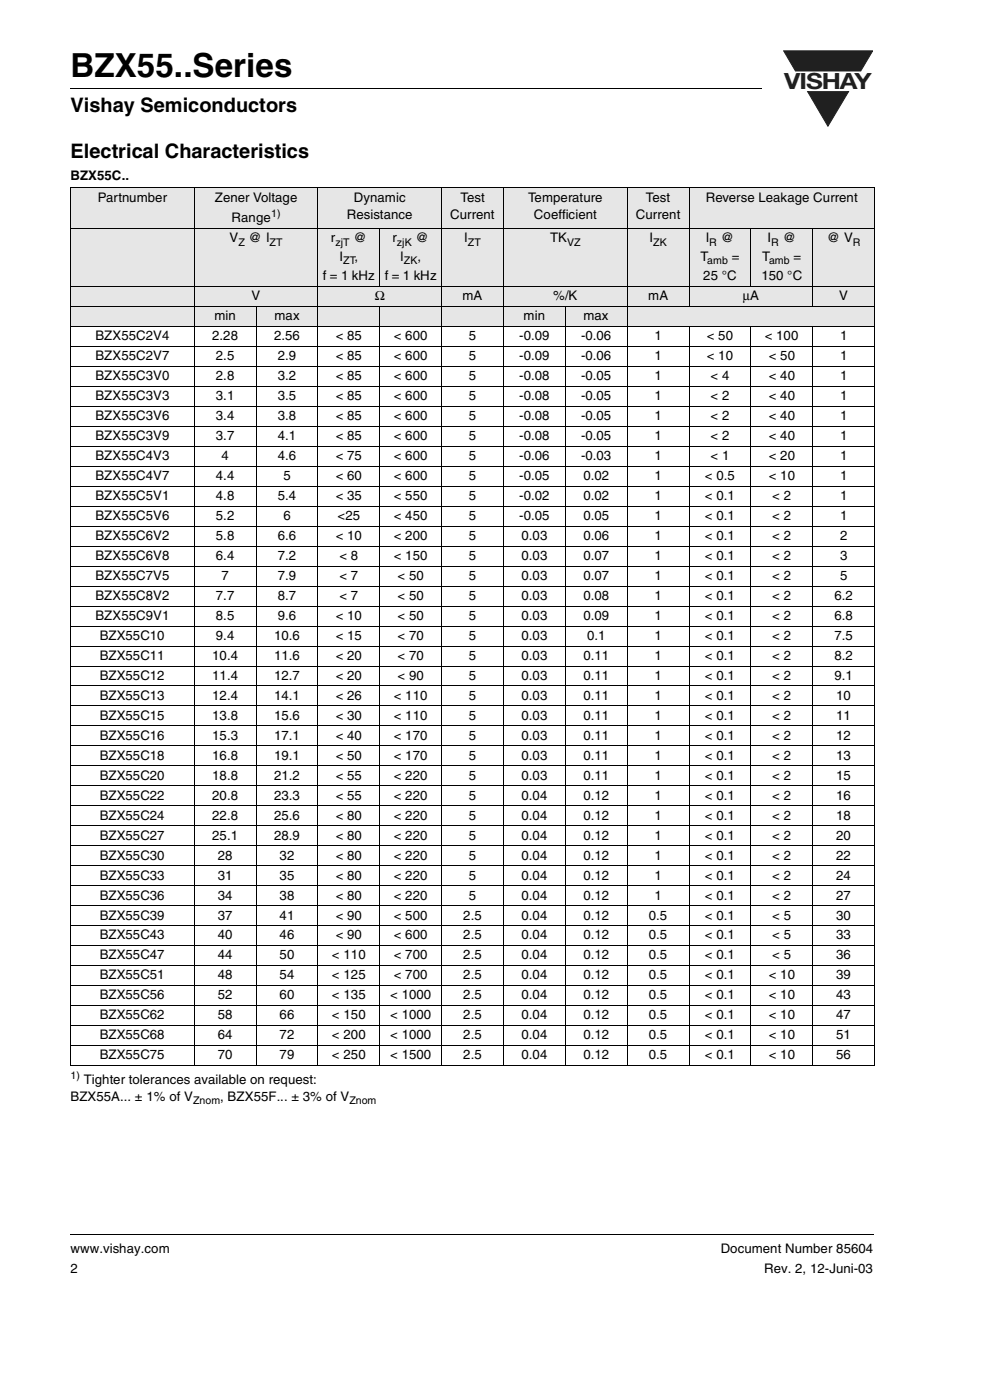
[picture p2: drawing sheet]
<svg xmlns="http://www.w3.org/2000/svg" width="210mm" height="297mm" viewBox="0 0 210 297" stroke-linecap="round" stroke-linejoin="round" font-family="sans-serif">
<path d="M14.9 261.6v.2z" fill="#000"/>
<path d="M14.9 261.7h170.1" fill="none" stroke="#000" stroke-width=".21"/>
<path d="M165.9 10.7h19.1v16.1h-19.1z" fill="#fff"/>
<path d="M166 10.8h18.8l-2.5 4.2h-13.8z" fill="#231f20"/>
<path d="M166 10.8h18.8l-2.5 4.2h-13.8z" fill="none" stroke="#231f20" stroke-width=".21"/>
<path d="M171.1 19.4h8.6l-4.3 7.3z" fill="#231f20"/>
<path d="M171.1 19.4h8.6l-4.3 7.3z" fill="none" stroke="#231f20" stroke-width=".21"/>
<path d="M14.9 18.6v.2z" fill="#000"/>
<path d="M14.9 18.7h146.4" fill="none" stroke="#000" stroke-width=".21"/>
<g fill="#e6e6e6">
<path d="M14.9 39.8h26.2v8.6h-26.2z"/>
<path d="M41.1 39.8h26.3v8.6h-26.3z"/>
<path d="M67.4 39.8h26.2v8.6h-26.2z"/>
<path d="M93.6 39.8h13v8.6h-13z"/>
<path d="M106.6 39.8h26.2v8.6h-26.2z"/>
<path d="M132.8 39.8h13.2v8.6h-13.2z"/>
<path d="M146 39.8h39.3v8.6h-39.3z"/>
<path d="M14.9 48.4h52.5v12.3h-52.5z"/>
<path d="M67.4 48.4h13v12.3h-13z"/>
<path d="M80.4 48.4h13.2v12.3h-13.2z"/>
<path d="M93.6 48.4h13v12.3h-13z"/>
<path d="M106.6 48.4h26.2v12.3h-26.2z"/>
<path d="M132.8 48.4h13.2v12.3h-13.2z"/>
<path d="M146 48.4h13v12.3h-13z"/>
<path d="M159 48.4h13.1v12.3h-13.1z"/>
<path d="M172.1 48.4h13.2v12.3h-13.2z"/>
<path d="M14.9 60.7h52.5v4.2h-52.5z"/>
<path d="M67.4 60.7h26.2v4.2h-26.2z"/>
<path d="M93.6 60.7h13v4.2h-13z"/>
<path d="M106.6 60.7h26.2v4.2h-26.2z"/>
<path d="M132.8 60.7h13.2v4.2h-13.2z"/>
<path d="M146 60.7h26.1v4.2h-26.1z"/>
<path d="M172.1 60.7h13.2v4.2h-13.2z"/>
<path d="M14.9 64.9h39.3v4.3h-39.3z"/>
<path d="M54.2 64.9h13.2v4.3h-13.2z"/>
<path d="M67.4 64.9h52.4v4.3h-52.4z"/>
<path d="M119.8 64.9h13v4.3h-13z"/>
<path d="M132.8 64.9h52.5v4.3h-52.5z"/>
</g>
<g fill="#fff">
<path d="M14.9 69.2h26.2v4.2h-26.2z"/>
<path d="M41.1 69.2h13.1v4.2h-13.1z"/>
<path d="M54.2 69.2h13.2v4.2h-13.2z"/>
<path d="M67.4 69.2h13v4.2h-13z"/>
<path d="M80.4 69.2h13.2v4.2h-13.2z"/>
<path d="M93.6 69.2h13v4.2h-13z"/>
<path d="M106.6 69.2h13.2v4.2h-13.2z"/>
<path d="M119.8 69.2h13v4.2h-13z"/>
<path d="M132.8 69.2h13.2v4.2h-13.2z"/>
<path d="M146 69.2h13v4.2h-13z"/>
<path d="M159 69.2h13.1v4.2h-13.1z"/>
<path d="M172.1 69.2h13.2v4.2h-13.2z"/>
<path d="M14.9 73.4h26.2v4.2h-26.2z"/>
<path d="M41.1 73.4h13.1v4.2h-13.1z"/>
<path d="M54.2 73.4h13.2v4.2h-13.2z"/>
<path d="M67.4 73.4h13v4.2h-13z"/>
<path d="M80.4 73.4h13.2v4.2h-13.2z"/>
<path d="M93.6 73.4h13v4.2h-13z"/>
<path d="M106.6 73.4h13.2v4.2h-13.2z"/>
<path d="M119.8 73.4h13v4.2h-13z"/>
<path d="M132.8 73.4h13.2v4.2h-13.2z"/>
<path d="M146 73.4h13v4.2h-13z"/>
<path d="M159 73.4h13.1v4.2h-13.1z"/>
<path d="M172.1 73.4h13.2v4.2h-13.2z"/>
<path d="M14.9 77.6h26.2v4.3h-26.2z"/>
<path d="M41.1 77.6h13.1v4.3h-13.1z"/>
<path d="M54.2 77.6h13.2v4.3h-13.2z"/>
<path d="M67.4 77.6h13v4.3h-13z"/>
<path d="M80.4 77.6h13.2v4.3h-13.2z"/>
<path d="M93.6 77.6h13v4.3h-13z"/>
<path d="M106.6 77.6h13.2v4.3h-13.2z"/>
<path d="M119.8 77.6h13v4.3h-13z"/>
<path d="M132.8 77.6h13.2v4.3h-13.2z"/>
<path d="M146 77.6h13v4.3h-13z"/>
<path d="M159 77.6h13.1v4.3h-13.1z"/>
<path d="M172.1 77.6h13.2v4.3h-13.2z"/>
<path d="M14.9 81.9h26.2v4.2h-26.2z"/>
<path d="M41.1 81.9h13.1v4.2h-13.1z"/>
<path d="M54.2 81.9h13.2v4.2h-13.2z"/>
<path d="M67.4 81.9h13v4.2h-13z"/>
<path d="M80.4 81.9h13.2v4.2h-13.2z"/>
<path d="M93.6 81.9h13v4.2h-13z"/>
<path d="M106.6 81.9h13.2v4.2h-13.2z"/>
<path d="M119.8 81.9h13v4.2h-13z"/>
<path d="M132.8 81.9h13.2v4.2h-13.2z"/>
<path d="M146 81.9h13v4.2h-13z"/>
<path d="M159 81.9h13.1v4.2h-13.1z"/>
<path d="M172.1 81.9h13.2v4.2h-13.2z"/>
<path d="M14.9 86.1h26.2v4.2h-26.2z"/>
<path d="M41.1 86.1h13.1v4.2h-13.1z"/>
<path d="M54.2 86.1h13.2v4.2h-13.2z"/>
<path d="M67.4 86.1h13v4.2h-13z"/>
<path d="M80.4 86.1h13.2v4.2h-13.2z"/>
<path d="M93.6 86.1h13v4.2h-13z"/>
<path d="M106.6 86.1h13.2v4.2h-13.2z"/>
<path d="M119.8 86.1h13v4.2h-13z"/>
<path d="M132.8 86.1h13.2v4.2h-13.2z"/>
<path d="M146 86.1h13v4.2h-13z"/>
<path d="M159 86.1h13.1v4.2h-13.1z"/>
<path d="M172.1 86.1h13.2v4.2h-13.2z"/>
<path d="M14.9 90.3h26.2v4.3h-26.2z"/>
<path d="M41.1 90.3h13.1v4.3h-13.1z"/>
<path d="M54.2 90.3h13.2v4.3h-13.2z"/>
<path d="M67.4 90.3h13v4.3h-13z"/>
<path d="M80.4 90.3h13.2v4.3h-13.2z"/>
<path d="M93.6 90.3h13v4.3h-13z"/>
<path d="M106.6 90.3h13.2v4.3h-13.2z"/>
<path d="M119.8 90.3h13v4.3h-13z"/>
<path d="M132.8 90.3h13.2v4.3h-13.2z"/>
<path d="M146 90.3h13v4.3h-13z"/>
<path d="M159 90.3h13.1v4.3h-13.1z"/>
<path d="M172.1 90.3h13.2v4.3h-13.2z"/>
<path d="M14.9 94.6h26.2v4.2h-26.2z"/>
<path d="M41.1 94.6h13.1v4.2h-13.1z"/>
<path d="M54.2 94.6h13.2v4.2h-13.2z"/>
<path d="M67.4 94.6h13v4.2h-13z"/>
<path d="M80.4 94.6h13.2v4.2h-13.2z"/>
<path d="M93.6 94.6h13v4.2h-13z"/>
<path d="M106.6 94.6h13.2v4.2h-13.2z"/>
<path d="M119.8 94.6h13v4.2h-13z"/>
<path d="M132.8 94.6h13.2v4.2h-13.2z"/>
<path d="M146 94.6h13v4.2h-13z"/>
<path d="M159 94.6h13.1v4.2h-13.1z"/>
<path d="M172.1 94.6h13.2v4.2h-13.2z"/>
<path d="M14.9 98.8h26.2v4.2h-26.2z"/>
<path d="M41.1 98.8h13.1v4.2h-13.1z"/>
<path d="M54.2 98.8h13.2v4.2h-13.2z"/>
<path d="M67.4 98.8h13v4.2h-13z"/>
<path d="M80.4 98.8h13.2v4.2h-13.2z"/>
<path d="M93.6 98.8h13v4.2h-13z"/>
<path d="M106.6 98.8h13.2v4.2h-13.2z"/>
<path d="M119.8 98.8h13v4.2h-13z"/>
<path d="M132.8 98.8h13.2v4.2h-13.2z"/>
<path d="M146 98.8h13v4.2h-13z"/>
<path d="M159 98.8h13.1v4.2h-13.1z"/>
<path d="M172.1 98.8h13.2v4.2h-13.2z"/>
<path d="M14.9 103h26.2v4.3h-26.2z"/>
<path d="M41.1 103h13.1v4.3h-13.1z"/>
<path d="M54.2 103h13.2v4.3h-13.2z"/>
<path d="M67.4 103h13v4.3h-13z"/>
<path d="M80.4 103h13.2v4.3h-13.2z"/>
<path d="M93.6 103h13v4.3h-13z"/>
<path d="M106.6 103h13.2v4.3h-13.2z"/>
<path d="M119.8 103h13v4.3h-13z"/>
<path d="M132.8 103h13.2v4.3h-13.2z"/>
<path d="M146 103h13v4.3h-13z"/>
<path d="M159 103h13.1v4.3h-13.1z"/>
<path d="M172.1 103h13.2v4.3h-13.2z"/>
<path d="M14.9 107.3h26.2v4.2h-26.2z"/>
<path d="M41.1 107.3h13.1v4.2h-13.1z"/>
<path d="M54.2 107.3h13.2v4.2h-13.2z"/>
<path d="M67.4 107.3h13v4.2h-13z"/>
<path d="M80.4 107.3h13.2v4.2h-13.2z"/>
<path d="M93.6 107.3h13v4.2h-13z"/>
<path d="M106.6 107.3h13.2v4.2h-13.2z"/>
<path d="M119.8 107.3h13v4.2h-13z"/>
<path d="M132.8 107.3h13.2v4.2h-13.2z"/>
<path d="M146 107.3h13v4.2h-13z"/>
<path d="M159 107.3h13.1v4.2h-13.1z"/>
<path d="M172.1 107.3h13.2v4.2h-13.2z"/>
<path d="M14.9 111.5h26.2v4.2h-26.2z"/>
<path d="M41.1 111.5h13.1v4.2h-13.1z"/>
<path d="M54.2 111.5h13.2v4.2h-13.2z"/>
<path d="M67.4 111.5h13v4.2h-13z"/>
<path d="M80.4 111.5h13.2v4.2h-13.2z"/>
<path d="M93.6 111.5h13v4.2h-13z"/>
<path d="M106.6 111.5h13.2v4.2h-13.2z"/>
<path d="M119.8 111.5h13v4.2h-13z"/>
<path d="M132.8 111.5h13.2v4.2h-13.2z"/>
<path d="M146 111.5h13v4.2h-13z"/>
<path d="M159 111.5h13.1v4.2h-13.1z"/>
<path d="M172.1 111.5h13.2v4.2h-13.2z"/>
<path d="M14.9 115.7h26.2v4.3h-26.2z"/>
<path d="M41.1 115.7h13.1v4.3h-13.1z"/>
<path d="M54.2 115.7h13.2v4.3h-13.2z"/>
<path d="M67.4 115.7h13v4.3h-13z"/>
<path d="M80.4 115.7h13.2v4.3h-13.2z"/>
<path d="M93.6 115.7h13v4.3h-13z"/>
<path d="M106.6 115.7h13.2v4.3h-13.2z"/>
<path d="M119.8 115.7h13v4.3h-13z"/>
<path d="M132.8 115.7h13.2v4.3h-13.2z"/>
<path d="M146 115.7h13v4.3h-13z"/>
<path d="M159 115.7h13.1v4.3h-13.1z"/>
<path d="M172.1 115.7h13.2v4.3h-13.2z"/>
<path d="M14.9 120h26.2v4.2h-26.2z"/>
<path d="M41.1 120h13.1v4.2h-13.1z"/>
<path d="M54.2 120h13.2v4.2h-13.2z"/>
<path d="M67.4 120h13v4.2h-13z"/>
<path d="M80.4 120h13.2v4.2h-13.2z"/>
<path d="M93.6 120h13v4.2h-13z"/>
<path d="M106.6 120h13.2v4.2h-13.2z"/>
<path d="M119.8 120h13v4.2h-13z"/>
<path d="M132.8 120h13.2v4.2h-13.2z"/>
<path d="M146 120h13v4.2h-13z"/>
<path d="M159 120h13.1v4.2h-13.1z"/>
<path d="M172.1 120h13.2v4.2h-13.2z"/>
<path d="M14.9 124.2h26.2v4.2h-26.2z"/>
<path d="M41.1 124.2h13.1v4.2h-13.1z"/>
<path d="M54.2 124.2h13.2v4.2h-13.2z"/>
<path d="M67.4 124.2h13v4.2h-13z"/>
<path d="M80.4 124.2h13.2v4.2h-13.2z"/>
<path d="M93.6 124.2h13v4.2h-13z"/>
<path d="M106.6 124.2h13.2v4.2h-13.2z"/>
<path d="M119.8 124.2h13v4.2h-13z"/>
<path d="M132.8 124.2h13.2v4.2h-13.2z"/>
<path d="M146 124.2h13v4.2h-13z"/>
<path d="M159 124.2h13.1v4.2h-13.1z"/>
<path d="M172.1 124.2h13.2v4.2h-13.2z"/>
<path d="M14.9 128.4h26.2v4.3h-26.2z"/>
<path d="M41.1 128.4h13.1v4.3h-13.1z"/>
<path d="M54.2 128.4h13.2v4.3h-13.2z"/>
<path d="M67.4 128.4h13v4.3h-13z"/>
<path d="M80.4 128.4h13.2v4.3h-13.2z"/>
<path d="M93.6 128.4h13v4.3h-13z"/>
<path d="M106.6 128.4h13.2v4.3h-13.2z"/>
<path d="M119.8 128.4h13v4.3h-13z"/>
<path d="M132.8 128.4h13.2v4.3h-13.2z"/>
<path d="M146 128.4h13v4.3h-13z"/>
<path d="M159 128.4h13.1v4.3h-13.1z"/>
<path d="M172.1 128.4h13.2v4.3h-13.2z"/>
<path d="M14.9 132.7h26.2v4.2h-26.2z"/>
<path d="M41.1 132.7h13.1v4.2h-13.1z"/>
<path d="M54.2 132.7h13.2v4.2h-13.2z"/>
<path d="M67.4 132.7h13v4.2h-13z"/>
<path d="M80.4 132.7h13.2v4.2h-13.2z"/>
<path d="M93.6 132.7h13v4.2h-13z"/>
<path d="M106.6 132.7h13.2v4.2h-13.2z"/>
<path d="M119.8 132.7h13v4.2h-13z"/>
<path d="M132.8 132.7h13.2v4.2h-13.2z"/>
<path d="M146 132.7h13v4.2h-13z"/>
<path d="M159 132.7h13.1v4.2h-13.1z"/>
<path d="M172.1 132.7h13.2v4.2h-13.2z"/>
<path d="M14.9 136.9h26.2v4.2h-26.2z"/>
<path d="M41.1 136.9h13.1v4.2h-13.1z"/>
<path d="M54.2 136.9h13.2v4.2h-13.2z"/>
<path d="M67.4 136.9h13v4.2h-13z"/>
<path d="M80.4 136.9h13.2v4.2h-13.2z"/>
<path d="M93.6 136.9h13v4.2h-13z"/>
<path d="M106.6 136.9h13.2v4.2h-13.2z"/>
<path d="M119.8 136.9h13v4.2h-13z"/>
<path d="M132.8 136.9h13.2v4.2h-13.2z"/>
<path d="M146 136.9h13v4.2h-13z"/>
<path d="M159 136.9h13.1v4.2h-13.1z"/>
<path d="M172.1 136.9h13.2v4.2h-13.2z"/>
<path d="M14.9 141.1h26.2v4.3h-26.2z"/>
<path d="M41.1 141.1h13.1v4.3h-13.1z"/>
<path d="M54.2 141.1h13.2v4.3h-13.2z"/>
<path d="M67.4 141.1h13v4.3h-13z"/>
<path d="M80.4 141.1h13.2v4.3h-13.2z"/>
<path d="M93.6 141.1h13v4.3h-13z"/>
<path d="M106.6 141.1h13.2v4.3h-13.2z"/>
<path d="M119.8 141.1h13v4.3h-13z"/>
<path d="M132.8 141.1h13.2v4.3h-13.2z"/>
<path d="M146 141.1h13v4.3h-13z"/>
<path d="M159 141.1h13.1v4.3h-13.1z"/>
<path d="M172.1 141.1h13.2v4.3h-13.2z"/>
<path d="M14.9 145.4h26.2v4.2h-26.2z"/>
<path d="M41.1 145.4h13.1v4.2h-13.1z"/>
<path d="M54.2 145.4h13.2v4.2h-13.2z"/>
<path d="M67.4 145.4h13v4.2h-13z"/>
<path d="M80.4 145.4h13.2v4.2h-13.2z"/>
<path d="M93.6 145.4h13v4.2h-13z"/>
<path d="M106.6 145.4h13.2v4.2h-13.2z"/>
<path d="M119.8 145.4h13v4.2h-13z"/>
<path d="M132.8 145.4h13.2v4.2h-13.2z"/>
<path d="M146 145.4h13v4.2h-13z"/>
<path d="M159 145.4h13.1v4.2h-13.1z"/>
<path d="M172.1 145.4h13.2v4.2h-13.2z"/>
<path d="M14.9 149.6h26.2v4.2h-26.2z"/>
<path d="M41.1 149.6h13.1v4.2h-13.1z"/>
<path d="M54.2 149.6h13.2v4.2h-13.2z"/>
<path d="M67.4 149.6h13v4.2h-13z"/>
<path d="M80.4 149.6h13.2v4.2h-13.2z"/>
<path d="M93.6 149.6h13v4.2h-13z"/>
<path d="M106.6 149.6h13.2v4.2h-13.2z"/>
<path d="M119.8 149.6h13v4.2h-13z"/>
<path d="M132.8 149.6h13.2v4.2h-13.2z"/>
<path d="M146 149.6h13v4.2h-13z"/>
<path d="M159 149.6h13.1v4.2h-13.1z"/>
<path d="M172.1 149.6h13.2v4.2h-13.2z"/>
<path d="M14.9 153.8h26.2v4.3h-26.2z"/>
<path d="M41.1 153.8h13.1v4.3h-13.1z"/>
<path d="M54.2 153.8h13.2v4.3h-13.2z"/>
<path d="M67.4 153.8h13v4.3h-13z"/>
<path d="M80.4 153.8h13.2v4.3h-13.2z"/>
<path d="M93.6 153.8h13v4.3h-13z"/>
<path d="M106.6 153.8h13.2v4.3h-13.2z"/>
<path d="M119.8 153.8h13v4.3h-13z"/>
<path d="M132.8 153.8h13.2v4.3h-13.2z"/>
<path d="M146 153.8h13v4.3h-13z"/>
<path d="M159 153.8h13.1v4.3h-13.1z"/>
<path d="M172.1 153.8h13.2v4.3h-13.2z"/>
<path d="M14.9 158.1h26.2v4.2h-26.2z"/>
<path d="M41.1 158.1h13.1v4.2h-13.1z"/>
<path d="M54.2 158.1h13.2v4.2h-13.2z"/>
<path d="M67.4 158.1h13v4.2h-13z"/>
<path d="M80.4 158.1h13.2v4.2h-13.2z"/>
<path d="M93.6 158.1h13v4.2h-13z"/>
<path d="M106.6 158.1h13.2v4.2h-13.2z"/>
<path d="M119.8 158.1h13v4.2h-13z"/>
<path d="M132.8 158.1h13.2v4.2h-13.2z"/>
<path d="M146 158.1h13v4.2h-13z"/>
<path d="M159 158.1h13.1v4.2h-13.1z"/>
<path d="M172.1 158.1h13.2v4.2h-13.2z"/>
<path d="M14.9 162.3h26.2v4.2h-26.2z"/>
<path d="M41.1 162.3h13.1v4.2h-13.1z"/>
<path d="M54.2 162.3h13.2v4.2h-13.2z"/>
<path d="M67.4 162.3h13v4.2h-13z"/>
<path d="M80.4 162.3h13.2v4.2h-13.2z"/>
<path d="M93.6 162.3h13v4.2h-13z"/>
<path d="M106.6 162.3h13.2v4.2h-13.2z"/>
<path d="M119.8 162.3h13v4.2h-13z"/>
<path d="M132.8 162.3h13.2v4.2h-13.2z"/>
<path d="M146 162.3h13v4.2h-13z"/>
<path d="M159 162.3h13.1v4.2h-13.1z"/>
<path d="M172.1 162.3h13.2v4.2h-13.2z"/>
<path d="M14.9 166.5h26.2v4.3h-26.2z"/>
<path d="M41.1 166.5h13.1v4.3h-13.1z"/>
<path d="M54.2 166.5h13.2v4.3h-13.2z"/>
<path d="M67.4 166.5h13v4.3h-13z"/>
<path d="M80.4 166.5h13.2v4.3h-13.2z"/>
<path d="M93.6 166.5h13v4.3h-13z"/>
<path d="M106.6 166.5h13.2v4.3h-13.2z"/>
<path d="M119.8 166.5h13v4.3h-13z"/>
<path d="M132.8 166.5h13.2v4.3h-13.2z"/>
<path d="M146 166.5h13v4.3h-13z"/>
<path d="M159 166.5h13.1v4.3h-13.1z"/>
<path d="M172.1 166.5h13.2v4.3h-13.2z"/>
<path d="M14.9 170.8h26.2v4.2h-26.2z"/>
<path d="M41.1 170.8h13.1v4.2h-13.1z"/>
<path d="M54.2 170.8h13.2v4.2h-13.2z"/>
<path d="M67.4 170.8h13v4.2h-13z"/>
<path d="M80.4 170.8h13.2v4.2h-13.2z"/>
<path d="M93.6 170.8h13v4.2h-13z"/>
<path d="M106.6 170.8h13.2v4.2h-13.2z"/>
<path d="M119.8 170.8h13v4.2h-13z"/>
<path d="M132.8 170.8h13.2v4.2h-13.2z"/>
<path d="M146 170.8h13v4.2h-13z"/>
<path d="M159 170.8h13.1v4.2h-13.1z"/>
<path d="M172.1 170.8h13.2v4.2h-13.2z"/>
<path d="M14.9 175h26.2v4.2h-26.2z"/>
<path d="M41.1 175h13.1v4.2h-13.1z"/>
<path d="M54.2 175h13.2v4.2h-13.2z"/>
<path d="M67.4 175h13v4.2h-13z"/>
<path d="M80.4 175h13.2v4.2h-13.2z"/>
<path d="M93.6 175h13v4.2h-13z"/>
<path d="M106.6 175h13.2v4.2h-13.2z"/>
<path d="M119.8 175h13v4.2h-13z"/>
<path d="M132.8 175h13.2v4.2h-13.2z"/>
<path d="M146 175h13v4.2h-13z"/>
<path d="M159 175h13.1v4.2h-13.1z"/>
<path d="M172.1 175h13.2v4.2h-13.2z"/>
<path d="M14.9 179.2h26.2v4.3h-26.2z"/>
<path d="M41.1 179.2h13.1v4.3h-13.1z"/>
<path d="M54.2 179.2h13.2v4.3h-13.2z"/>
<path d="M67.4 179.2h13v4.3h-13z"/>
<path d="M80.4 179.2h13.2v4.3h-13.2z"/>
<path d="M93.6 179.2h13v4.3h-13z"/>
<path d="M106.6 179.2h13.2v4.3h-13.2z"/>
<path d="M119.8 179.2h13v4.3h-13z"/>
<path d="M132.8 179.2h13.2v4.3h-13.2z"/>
<path d="M146 179.2h13v4.3h-13z"/>
<path d="M159 179.2h13.1v4.3h-13.1z"/>
<path d="M172.1 179.2h13.2v4.3h-13.2z"/>
<path d="M14.9 183.5h26.2v4.2h-26.2z"/>
<path d="M41.1 183.5h13.1v4.2h-13.1z"/>
<path d="M54.2 183.5h13.2v4.2h-13.2z"/>
<path d="M67.4 183.5h13v4.2h-13z"/>
<path d="M80.4 183.5h13.2v4.2h-13.2z"/>
<path d="M93.6 183.5h13v4.2h-13z"/>
<path d="M106.6 183.5h13.2v4.2h-13.2z"/>
<path d="M119.8 183.5h13v4.2h-13z"/>
<path d="M132.8 183.5h13.2v4.2h-13.2z"/>
<path d="M146 183.5h13v4.2h-13z"/>
<path d="M159 183.5h13.1v4.2h-13.1z"/>
<path d="M172.1 183.5h13.2v4.2h-13.2z"/>
<path d="M14.9 187.7h26.2v4.2h-26.2z"/>
<path d="M41.1 187.7h13.1v4.2h-13.1z"/>
<path d="M54.2 187.7h13.2v4.2h-13.2z"/>
<path d="M67.4 187.7h13v4.2h-13z"/>
<path d="M80.4 187.7h13.2v4.2h-13.2z"/>
<path d="M93.6 187.7h13v4.2h-13z"/>
<path d="M106.6 187.7h13.2v4.2h-13.2z"/>
<path d="M119.8 187.7h13v4.2h-13z"/>
<path d="M132.8 187.7h13.2v4.2h-13.2z"/>
<path d="M146 187.7h13v4.2h-13z"/>
<path d="M159 187.7h13.1v4.2h-13.1z"/>
<path d="M172.1 187.7h13.2v4.2h-13.2z"/>
<path d="M14.9 191.9h26.2v4.3h-26.2z"/>
<path d="M41.1 191.9h13.1v4.3h-13.1z"/>
<path d="M54.2 191.9h13.2v4.3h-13.2z"/>
<path d="M67.4 191.9h13v4.3h-13z"/>
<path d="M80.4 191.9h13.2v4.3h-13.2z"/>
<path d="M93.6 191.9h13v4.3h-13z"/>
<path d="M106.6 191.9h13.2v4.3h-13.2z"/>
<path d="M119.8 191.9h13v4.3h-13z"/>
<path d="M132.8 191.9h13.2v4.3h-13.2z"/>
<path d="M146 191.9h13v4.3h-13z"/>
<path d="M159 191.9h13.1v4.3h-13.1z"/>
<path d="M172.1 191.9h13.2v4.3h-13.2z"/>
<path d="M14.9 196.2h26.2v4.2h-26.2z"/>
<path d="M41.1 196.2h13.1v4.2h-13.1z"/>
<path d="M54.2 196.2h13.2v4.2h-13.2z"/>
<path d="M67.4 196.2h13v4.2h-13z"/>
<path d="M80.4 196.2h13.2v4.2h-13.2z"/>
<path d="M93.6 196.2h13v4.2h-13z"/>
<path d="M106.6 196.2h13.2v4.2h-13.2z"/>
<path d="M119.8 196.2h13v4.2h-13z"/>
<path d="M132.8 196.2h13.2v4.2h-13.2z"/>
<path d="M146 196.2h13v4.2h-13z"/>
<path d="M159 196.2h13.1v4.2h-13.1z"/>
<path d="M172.1 196.2h13.2v4.2h-13.2z"/>
<path d="M14.9 200.4h26.2v4.2h-26.2z"/>
<path d="M41.1 200.4h13.1v4.2h-13.1z"/>
<path d="M54.2 200.4h13.2v4.2h-13.2z"/>
<path d="M67.4 200.4h13v4.2h-13z"/>
<path d="M80.4 200.4h13.2v4.2h-13.2z"/>
<path d="M93.6 200.4h13v4.2h-13z"/>
<path d="M106.6 200.4h13.2v4.2h-13.2z"/>
<path d="M119.8 200.4h13v4.2h-13z"/>
<path d="M132.8 200.4h13.2v4.2h-13.2z"/>
<path d="M146 200.4h13v4.2h-13z"/>
<path d="M159 200.4h13.1v4.2h-13.1z"/>
<path d="M172.1 200.4h13.2v4.2h-13.2z"/>
<path d="M14.9 204.6h26.2v4.3h-26.2z"/>
<path d="M41.1 204.6h13.1v4.3h-13.1z"/>
<path d="M54.2 204.6h13.2v4.3h-13.2z"/>
<path d="M67.4 204.6h13v4.3h-13z"/>
<path d="M80.4 204.6h13.2v4.3h-13.2z"/>
<path d="M93.6 204.6h13v4.3h-13z"/>
<path d="M106.6 204.6h13.2v4.3h-13.2z"/>
<path d="M119.8 204.6h13v4.3h-13z"/>
<path d="M132.8 204.6h13.2v4.3h-13.2z"/>
<path d="M146 204.6h13v4.3h-13z"/>
<path d="M159 204.6h13.1v4.3h-13.1z"/>
<path d="M172.1 204.6h13.2v4.3h-13.2z"/>
<path d="M14.9 208.9h26.2v4.2h-26.2z"/>
<path d="M41.1 208.9h13.1v4.2h-13.1z"/>
<path d="M54.2 208.9h13.2v4.2h-13.2z"/>
<path d="M67.4 208.9h13v4.2h-13z"/>
<path d="M80.4 208.9h13.2v4.2h-13.2z"/>
<path d="M93.6 208.9h13v4.2h-13z"/>
<path d="M106.6 208.9h13.2v4.2h-13.2z"/>
<path d="M119.8 208.9h13v4.2h-13z"/>
<path d="M132.8 208.9h13.2v4.2h-13.2z"/>
<path d="M146 208.9h13v4.2h-13z"/>
<path d="M159 208.9h13.1v4.2h-13.1z"/>
<path d="M172.1 208.9h13.2v4.2h-13.2z"/>
<path d="M14.9 213.1h26.2v4.2h-26.2z"/>
<path d="M41.1 213.1h13.1v4.2h-13.1z"/>
<path d="M54.2 213.1h13.2v4.2h-13.2z"/>
<path d="M67.4 213.1h13v4.2h-13z"/>
<path d="M80.4 213.1h13.2v4.2h-13.2z"/>
<path d="M93.6 213.1h13v4.2h-13z"/>
<path d="M106.6 213.1h13.2v4.2h-13.2z"/>
<path d="M119.8 213.1h13v4.2h-13z"/>
<path d="M132.8 213.1h13.2v4.2h-13.2z"/>
<path d="M146 213.1h13v4.2h-13z"/>
<path d="M159 213.1h13.1v4.2h-13.1z"/>
<path d="M172.1 213.1h13.2v4.2h-13.2z"/>
<path d="M14.9 217.3h26.2v4.3h-26.2z"/>
<path d="M41.1 217.3h13.1v4.3h-13.1z"/>
<path d="M54.2 217.3h13.2v4.3h-13.2z"/>
<path d="M67.4 217.3h13v4.3h-13z"/>
<path d="M80.4 217.3h13.2v4.3h-13.2z"/>
<path d="M93.6 217.3h13v4.3h-13z"/>
<path d="M106.6 217.3h13.2v4.3h-13.2z"/>
<path d="M119.8 217.3h13v4.3h-13z"/>
<path d="M132.8 217.3h13.2v4.3h-13.2z"/>
<path d="M146 217.3h13v4.3h-13z"/>
<path d="M159 217.3h13.1v4.3h-13.1z"/>
<path d="M172.1 217.3h13.2v4.3h-13.2z"/>
<path d="M14.9 221.6h26.2v4.2h-26.2z"/>
<path d="M41.1 221.6h13.1v4.2h-13.1z"/>
<path d="M54.2 221.6h13.2v4.2h-13.2z"/>
<path d="M67.4 221.6h13v4.2h-13z"/>
<path d="M80.4 221.6h13.2v4.2h-13.2z"/>
<path d="M93.6 221.6h13v4.2h-13z"/>
<path d="M106.6 221.6h13.2v4.2h-13.2z"/>
<path d="M119.8 221.6h13v4.2h-13z"/>
<path d="M132.8 221.6h13.2v4.2h-13.2z"/>
<path d="M146 221.6h13v4.2h-13z"/>
<path d="M159 221.6h13.1v4.2h-13.1z"/>
<path d="M172.1 221.6h13.2v4.2h-13.2z"/>
</g>
<g fill="none" stroke="#000" stroke-width=".21">
<path d="M14.9 39.8h170.4M14.9 40v185.7M41.1 39.8v186.1M67.4 39.8v186.1M93.6 39.8v186.1M106.6 39.8v186.1M132.8 39.8v186.1M146 39.8v25.2M185.3 40v185.7M14.9 48.4h170.4M80.4 48.3v12.5M159 48.3v12.5"/>
<path d="M172.1 48.3v16.7M14.9 60.7h170.4M14.9 64.9h170.4M14.9 69.2h170.4M14.9 73.4h170.4M14.9 77.6h170.4M54.2 64.9v161M80.4 64.9v161M119.8 64.9v161M146 69.1v156.8M159 69.1v156.8M172.1 69.1v156.8"/>
<path d="M14.9 81.9h170.4M14.9 86.1h170.4M14.9 90.3h170.4M14.9 94.6h170.4M14.9 98.8h170.4M14.9 103h170.4M14.9 107.3h170.4M14.9 111.5h170.4M14.9 115.7h170.4M14.9 120h170.4M14.9 124.2h170.4M14.9 128.4h170.4"/>
<path d="M14.9 132.7h170.4M14.9 136.9h170.4M14.9 141.1h170.4M14.9 145.4h170.4M14.9 149.6h170.4M14.9 153.8h170.4M14.9 158.1h170.4M14.9 162.3h170.4M14.9 166.5h170.4M14.9 170.8h170.4M14.9 175h170.4M14.9 179.2h170.4"/>
<path d="M14.9 183.5h170.4M14.9 187.7h170.4M14.9 191.9h170.4M14.9 196.2h170.4M14.9 200.4h170.4M14.9 204.6h170.4M14.9 208.9h170.4M14.9 213.1h170.4M14.9 217.3h170.4M14.9 221.6h170.4M14.9 225.8h170.4"/>
</g>
<text font-size="7" x="14.9" y="16.4">BZX55..Series</text>
<text font-size="4.7" fill="#231f20" x="166.1" y="18.9">VISHAY</text>
<g font-size="4.2">
<text x="14.9" y="23.7">Vishay Semiconductors</text>
<text x="14.9" y="33.5">Electrical Characteristics</text>
</g>
<g font-size="2.8">
<text x="14.9" y="38.2">BZX55C..</text>
<text x="20.7" y="42.8">Partnumber</text>
<text x="45.5" y="42.8">Zener Voltage</text>
<text x="49.1" y="47.1">Range</text>
<text x="73.4" y="46.3">Resistance</text>
<text x="75" y="42.8">Dynamic</text>
<text x="95.4" y="46.3">Current</text>
<text x="97.5" y="42.8">Test</text>
<text x="111.8" y="42.8">Temperature</text>
<text x="113.1" y="46.3">Coefficient</text>
<text x="134.7" y="46.3">Current</text>
<text x="136.8" y="42.8">Test</text>
<text x="149.5" y="42.8">Reverse Leakage Current</text>
<text x="48.6" y="51.3">V</text>
<text x="52.7" y="51.3">@ I</text>
<text x="70.1" y="51.3">r</text>
<text x="74.8" y="51.3">@</text>
<text x="83.1" y="51.3">r</text>
<text x="88" y="51.3">@</text>
<text x="98.3" y="51.3">I</text>
<text x="116.5" y="51.3">TK</text>
<text x="137.6" y="51.3">I</text>
<text x="149.5" y="51.3">I</text>
<text x="152.7" y="51.3">@</text>
<text x="162.6" y="51.3">I</text>
<text x="165.8" y="51.3">@</text>
<text x="175.1" y="51.3">@ V</text>
<text x="68.4" y="59.4">f = 1 kHz</text>
<text x="71.9" y="55.4">I</text>
<text x="75.1" y="55.4">,</text>
<text x="81.5" y="59.4">f = 1 kHz</text>
<text x="84.8" y="55.4">I</text>
<text x="88.4" y="55.4">,</text>
<text x="148.4" y="55.4">T</text>
<text x="149" y="59.4">25 °C</text>
<text x="155" y="55.4">=</text>
<text x="161.3" y="59.4">150 °C</text>
<text x="161.5" y="55.4">T</text>
<text x="168.1" y="55.4">=</text>
<text x="53.3" y="63.6">V</text>
<text x="79.4" y="63.6">Ω</text>
<text x="98" y="63.6">mA</text>
<text x="117.2" y="63.6">%/K</text>
<text x="137.3" y="63.6">mA</text>
<text x="157.3" y="63.6">µA</text>
<text x="177.8" y="63.6">V</text>
<text x="45.4" y="67.9">min</text>
<text x="58.1" y="67.9">max</text>
<text x="110.9" y="67.9">min</text>
<text x="123.6" y="67.9">max</text>
<text x="20.2" y="72.1">BZX55C2V4</text>
<text x="20.2" y="76.3">BZX55C2V7</text>
<text x="45" y="72.1">2.28</text>
<text x="45.7" y="76.3">2.5</text>
<text x="58" y="72.1">2.56</text>
<text x="58.8" y="76.3">2.9</text>
<text x="71.1" y="72.1">&lt; 85</text>
<text x="71.1" y="76.3">&lt; 85</text>
<text x="83.4" y="72.1">&lt; 600</text>
<text x="83.4" y="76.3">&lt; 600</text>
<text x="99.3" y="72.1">5</text>
<text x="99.3" y="76.3">5</text>
<text x="110" y="72.1">-0.09</text>
<text x="110" y="76.3">-0.09</text>
<text x="123.1" y="72.1">-0.06</text>
<text x="123.1" y="76.3">-0.06</text>
<text x="138.6" y="72.1">1</text>
<text x="138.6" y="76.3">1</text>
<text x="149.7" y="72.1">&lt; 50</text>
<text x="149.7" y="76.3">&lt; 10</text>
<text x="162" y="72.1">&lt; 100</text>
<text x="162.8" y="76.3">&lt; 50</text>
<text x="177.9" y="72.1">1</text>
<text x="177.9" y="76.3">1</text>
<text x="20.2" y="80.6">BZX55C3V0</text>
<text x="45.7" y="80.6">2.8</text>
<text x="58.8" y="80.6">3.2</text>
<text x="71.1" y="80.6">&lt; 85</text>
<text x="83.4" y="80.6">&lt; 600</text>
<text x="99.3" y="80.6">5</text>
<text x="110" y="80.6">-0.08</text>
<text x="123.1" y="80.6">-0.05</text>
<text x="138.6" y="80.6">1</text>
<text x="150.5" y="80.6">&lt; 4</text>
<text x="162.8" y="80.6">&lt; 40</text>
<text x="177.9" y="80.6">1</text>
<text x="20.2" y="84.8">BZX55C3V3</text>
<text x="20.2" y="89">BZX55C3V6</text>
<text x="45.7" y="84.8">3.1</text>
<text x="45.7" y="89">3.4</text>
<text x="58.8" y="84.8">3.5</text>
<text x="58.8" y="89">3.8</text>
<text x="71.1" y="84.8">&lt; 85</text>
<text x="71.1" y="89">&lt; 85</text>
<text x="83.4" y="84.8">&lt; 600</text>
<text x="83.4" y="89">&lt; 600</text>
<text x="99.3" y="84.8">5</text>
<text x="99.3" y="89">5</text>
<text x="110" y="84.8">-0.08</text>
<text x="110" y="89">-0.08</text>
<text x="123.1" y="84.8">-0.05</text>
<text x="123.1" y="89">-0.05</text>
<text x="138.6" y="84.8">1</text>
<text x="138.6" y="89">1</text>
<text x="150.5" y="84.8">&lt; 2</text>
<text x="150.5" y="89">&lt; 2</text>
<text x="162.8" y="84.8">&lt; 40</text>
<text x="162.8" y="89">&lt; 40</text>
<text x="177.9" y="84.8">1</text>
<text x="177.9" y="89">1</text>
<text x="20.2" y="93.3">BZX55C3V9</text>
<text x="45.7" y="93.3">3.7</text>
<text x="58.8" y="93.3">4.1</text>
<text x="71.1" y="93.3">&lt; 85</text>
<text x="83.4" y="93.3">&lt; 600</text>
<text x="99.3" y="93.3">5</text>
<text x="110" y="93.3">-0.08</text>
<text x="123.1" y="93.3">-0.05</text>
<text x="138.6" y="93.3">1</text>
<text x="150.5" y="93.3">&lt; 2</text>
<text x="162.8" y="93.3">&lt; 40</text>
<text x="177.9" y="93.3">1</text>
<text x="20.2" y="97.5">BZX55C4V3</text>
<text x="20.2" y="101.7">BZX55C4V7</text>
<text x="45.7" y="101.7">4.4</text>
<text x="46.9" y="97.5">4</text>
<text x="58.8" y="97.5">4.6</text>
<text x="60" y="101.7">5</text>
<text x="71.1" y="97.5">&lt; 75</text>
<text x="71.1" y="101.7">&lt; 60</text>
<text x="83.4" y="97.5">&lt; 600</text>
<text x="83.4" y="101.7">&lt; 600</text>
<text x="99.3" y="97.5">5</text>
<text x="99.3" y="101.7">5</text>
<text x="110" y="97.5">-0.06</text>
<text x="110" y="101.7">-0.05</text>
<text x="123.1" y="97.5">-0.03</text>
<text x="123.6" y="101.7">0.02</text>
<text x="138.6" y="97.5">1</text>
<text x="138.6" y="101.7">1</text>
<text x="149.3" y="101.7">&lt; 0.5</text>
<text x="150.5" y="97.5">&lt; 1</text>
<text x="162.8" y="97.5">&lt; 20</text>
<text x="162.8" y="101.7">&lt; 10</text>
<text x="177.9" y="97.5">1</text>
<text x="177.9" y="101.7">1</text>
<text x="20.2" y="106">BZX55C5V1</text>
<text x="45.7" y="106">4.8</text>
<text x="58.8" y="106">5.4</text>
<text x="71.1" y="106">&lt; 35</text>
<text x="83.4" y="106">&lt; 550</text>
<text x="99.3" y="106">5</text>
<text x="110" y="106">-0.02</text>
<text x="123.6" y="106">0.02</text>
<text x="138.6" y="106">1</text>
<text x="149.3" y="106">&lt; 0.1</text>
<text x="163.6" y="106">&lt; 2</text>
<text x="177.9" y="106">1</text>
<text x="20.2" y="110.2">BZX55C5V6</text>
<text x="45.7" y="110.2">5.2</text>
<text x="60" y="110.2">6</text>
<text x="71.5" y="110.2">&lt;25</text>
<text x="83.4" y="110.2">&lt; 450</text>
<text x="99.3" y="110.2">5</text>
<text x="110" y="110.2">-0.05</text>
<text x="123.6" y="110.2">0.05</text>
<text x="138.6" y="110.2">1</text>
<text x="149.3" y="110.2">&lt; 0.1</text>
<text x="163.6" y="110.2">&lt; 2</text>
<text x="177.9" y="110.2">1</text>
<text x="20.2" y="114.4">BZX55C6V2</text>
<text x="20.2" y="118.7">BZX55C6V8</text>
<text x="45.7" y="114.4">5.8</text>
<text x="45.7" y="118.7">6.4</text>
<text x="58.8" y="114.4">6.6</text>
<text x="58.8" y="118.7">7.2</text>
<text x="71.1" y="114.4">&lt; 10</text>
<text x="71.9" y="118.7">&lt; 8</text>
<text x="83.4" y="114.4">&lt; 200</text>
<text x="83.4" y="118.7">&lt; 150</text>
<text x="99.3" y="114.4">5</text>
<text x="99.3" y="118.7">5</text>
<text x="110.4" y="114.4">0.03</text>
<text x="110.4" y="118.7">0.03</text>
<text x="123.6" y="114.4">0.06</text>
<text x="123.6" y="118.7">0.07</text>
<text x="138.6" y="114.4">1</text>
<text x="138.6" y="118.7">1</text>
<text x="149.3" y="114.4">&lt; 0.1</text>
<text x="149.3" y="118.7">&lt; 0.1</text>
<text x="163.6" y="114.4">&lt; 2</text>
<text x="163.6" y="118.7">&lt; 2</text>
<text x="177.9" y="114.4">2</text>
<text x="177.9" y="118.7">3</text>
<text x="20.2" y="122.9">BZX55C7V5</text>
<text x="46.9" y="122.9">7</text>
<text x="58.8" y="122.9">7.9</text>
<text x="71.9" y="122.9">&lt; 7</text>
<text x="84.2" y="122.9">&lt; 50</text>
<text x="99.3" y="122.9">5</text>
<text x="110.4" y="122.9">0.03</text>
<text x="123.6" y="122.9">0.07</text>
<text x="138.6" y="122.9">1</text>
<text x="149.3" y="122.9">&lt; 0.1</text>
<text x="163.6" y="122.9">&lt; 2</text>
<text x="177.9" y="122.9">5</text>
<text x="20.2" y="127.1">BZX55C8V2</text>
<text x="20.2" y="131.4">BZX55C9V1</text>
<text x="45.7" y="127.1">7.7</text>
<text x="45.7" y="131.4">8.5</text>
<text x="58.8" y="127.1">8.7</text>
<text x="58.8" y="131.4">9.6</text>
<text x="71.1" y="131.4">&lt; 10</text>
<text x="71.9" y="127.1">&lt; 7</text>
<text x="84.2" y="127.1">&lt; 50</text>
<text x="84.2" y="131.4">&lt; 50</text>
<text x="99.3" y="127.1">5</text>
<text x="99.3" y="131.4">5</text>
<text x="110.4" y="127.1">0.03</text>
<text x="110.4" y="131.4">0.03</text>
<text x="123.6" y="127.1">0.08</text>
<text x="123.6" y="131.4">0.09</text>
<text x="138.6" y="127.1">1</text>
<text x="138.6" y="131.4">1</text>
<text x="149.3" y="127.1">&lt; 0.1</text>
<text x="149.3" y="131.4">&lt; 0.1</text>
<text x="163.6" y="127.1">&lt; 2</text>
<text x="163.6" y="131.4">&lt; 2</text>
<text x="176.7" y="127.1">6.2</text>
<text x="176.7" y="131.4">6.8</text>
<text x="21.1" y="135.6">BZX55C10</text>
<text x="45.7" y="135.6">9.4</text>
<text x="58" y="135.6">10.6</text>
<text x="71.1" y="135.6">&lt; 15</text>
<text x="84.2" y="135.6">&lt; 70</text>
<text x="99.3" y="135.6">5</text>
<text x="110.4" y="135.6">0.03</text>
<text x="124.3" y="135.6">0.1</text>
<text x="138.6" y="135.6">1</text>
<text x="149.3" y="135.6">&lt; 0.1</text>
<text x="163.6" y="135.6">&lt; 2</text>
<text x="176.7" y="135.6">7.5</text>
<text x="21.1" y="139.8">BZX55C11</text>
<text x="45" y="139.8">10.4</text>
<text x="58" y="139.8">11.6</text>
<text x="71.1" y="139.8">&lt; 20</text>
<text x="84.2" y="139.8">&lt; 70</text>
<text x="99.3" y="139.8">5</text>
<text x="110.4" y="139.8">0.03</text>
<text x="123.6" y="139.8">0.11</text>
<text x="138.6" y="139.8">1</text>
<text x="149.3" y="139.8">&lt; 0.1</text>
<text x="163.6" y="139.8">&lt; 2</text>
<text x="176.7" y="139.8">8.2</text>
<text x="21.1" y="144.1">BZX55C12</text>
<text x="21.1" y="148.3">BZX55C13</text>
<text x="45" y="144.1">11.4</text>
<text x="45" y="148.3">12.4</text>
<text x="58" y="144.1">12.7</text>
<text x="58" y="148.3">14.1</text>
<text x="71.1" y="144.1">&lt; 20</text>
<text x="71.1" y="148.3">&lt; 26</text>
<text x="83.4" y="148.3">&lt; 110</text>
<text x="84.2" y="144.1">&lt; 90</text>
<text x="99.3" y="144.1">5</text>
<text x="99.3" y="148.3">5</text>
<text x="110.4" y="144.1">0.03</text>
<text x="110.4" y="148.3">0.03</text>
<text x="123.6" y="144.1">0.11</text>
<text x="123.6" y="148.3">0.11</text>
<text x="138.6" y="144.1">1</text>
<text x="138.6" y="148.3">1</text>
<text x="149.3" y="144.1">&lt; 0.1</text>
<text x="149.3" y="148.3">&lt; 0.1</text>
<text x="163.6" y="144.1">&lt; 2</text>
<text x="163.6" y="148.3">&lt; 2</text>
<text x="176.7" y="144.1">9.1</text>
<text x="177.1" y="148.3">10</text>
<text x="21.1" y="152.5">BZX55C15</text>
<text x="45" y="152.5">13.8</text>
<text x="58" y="152.5">15.6</text>
<text x="71.1" y="152.5">&lt; 30</text>
<text x="83.4" y="152.5">&lt; 110</text>
<text x="99.3" y="152.5">5</text>
<text x="110.4" y="152.5">0.03</text>
<text x="123.6" y="152.5">0.11</text>
<text x="138.6" y="152.5">1</text>
<text x="149.3" y="152.5">&lt; 0.1</text>
<text x="163.6" y="152.5">&lt; 2</text>
<text x="177.1" y="152.5">11</text>
<text x="21.1" y="156.8">BZX55C16</text>
<text x="21.1" y="161">BZX55C18</text>
<text x="45" y="156.8">15.3</text>
<text x="45" y="161">16.8</text>
<text x="58" y="156.8">17.1</text>
<text x="58" y="161">19.1</text>
<text x="71.1" y="156.8">&lt; 40</text>
<text x="71.1" y="161">&lt; 50</text>
<text x="83.4" y="156.8">&lt; 170</text>
<text x="83.4" y="161">&lt; 170</text>
<text x="99.3" y="156.8">5</text>
<text x="99.3" y="161">5</text>
<text x="110.4" y="156.8">0.03</text>
<text x="110.4" y="161">0.03</text>
<text x="123.6" y="156.8">0.11</text>
<text x="123.6" y="161">0.11</text>
<text x="138.6" y="156.8">1</text>
<text x="138.6" y="161">1</text>
<text x="149.3" y="156.8">&lt; 0.1</text>
<text x="149.3" y="161">&lt; 0.1</text>
<text x="163.6" y="156.8">&lt; 2</text>
<text x="163.6" y="161">&lt; 2</text>
<text x="177.1" y="156.8">12</text>
<text x="177.1" y="161">13</text>
<text x="21.1" y="165.2">BZX55C20</text>
<text x="45" y="165.2">18.8</text>
<text x="58" y="165.2">21.2</text>
<text x="71.1" y="165.2">&lt; 55</text>
<text x="83.4" y="165.2">&lt; 220</text>
<text x="99.3" y="165.2">5</text>
<text x="110.4" y="165.2">0.03</text>
<text x="123.6" y="165.2">0.11</text>
<text x="138.6" y="165.2">1</text>
<text x="149.3" y="165.2">&lt; 0.1</text>
<text x="163.6" y="165.2">&lt; 2</text>
<text x="177.1" y="165.2">15</text>
<text x="21.1" y="169.5">BZX55C22</text>
<text x="21.1" y="173.7">BZX55C24</text>
<text x="45" y="169.5">20.8</text>
<text x="45" y="173.7">22.8</text>
<text x="58" y="169.5">23.3</text>
<text x="58" y="173.7">25.6</text>
<text x="71.1" y="169.5">&lt; 55</text>
<text x="71.1" y="173.7">&lt; 80</text>
<text x="83.4" y="169.5">&lt; 220</text>
<text x="83.4" y="173.7">&lt; 220</text>
<text x="99.3" y="169.5">5</text>
<text x="99.3" y="173.7">5</text>
<text x="110.4" y="169.5">0.04</text>
<text x="110.4" y="173.7">0.04</text>
<text x="123.6" y="169.5">0.12</text>
<text x="123.6" y="173.7">0.12</text>
<text x="138.6" y="169.5">1</text>
<text x="138.6" y="173.7">1</text>
<text x="149.3" y="169.5">&lt; 0.1</text>
<text x="149.3" y="173.7">&lt; 0.1</text>
<text x="163.6" y="169.5">&lt; 2</text>
<text x="163.6" y="173.7">&lt; 2</text>
<text x="177.1" y="169.5">16</text>
<text x="177.1" y="173.7">18</text>
<text x="21.1" y="177.9">BZX55C27</text>
<text x="45" y="177.9">25.1</text>
<text x="58" y="177.9">28.9</text>
<text x="71.1" y="177.9">&lt; 80</text>
<text x="83.4" y="177.9">&lt; 220</text>
<text x="99.3" y="177.9">5</text>
<text x="110.4" y="177.9">0.04</text>
<text x="123.6" y="177.9">0.12</text>
<text x="138.6" y="177.9">1</text>
<text x="149.3" y="177.9">&lt; 0.1</text>
<text x="163.6" y="177.9">&lt; 2</text>
<text x="177.1" y="177.9">20</text>
<text x="21.1" y="182.2">BZX55C30</text>
<text x="46.1" y="182.2">28</text>
<text x="59.2" y="182.2">32</text>
<text x="71.1" y="182.2">&lt; 80</text>
<text x="83.4" y="182.2">&lt; 220</text>
<text x="99.3" y="182.2">5</text>
<text x="110.4" y="182.2">0.04</text>
<text x="123.6" y="182.2">0.12</text>
<text x="138.6" y="182.2">1</text>
<text x="149.3" y="182.2">&lt; 0.1</text>
<text x="163.6" y="182.2">&lt; 2</text>
<text x="177.1" y="182.2">22</text>
<text x="21.1" y="186.4">BZX55C33</text>
<text x="21.1" y="190.6">BZX55C36</text>
<text x="46.1" y="186.4">31</text>
<text x="46.1" y="190.6">34</text>
<text x="59.2" y="186.4">35</text>
<text x="59.2" y="190.6">38</text>
<text x="71.1" y="186.4">&lt; 80</text>
<text x="71.1" y="190.6">&lt; 80</text>
<text x="83.4" y="186.4">&lt; 220</text>
<text x="83.4" y="190.6">&lt; 220</text>
<text x="99.3" y="186.4">5</text>
<text x="99.3" y="190.6">5</text>
<text x="110.4" y="186.4">0.04</text>
<text x="110.4" y="190.6">0.04</text>
<text x="123.6" y="186.4">0.12</text>
<text x="123.6" y="190.6">0.12</text>
<text x="138.6" y="186.4">1</text>
<text x="138.6" y="190.6">1</text>
<text x="149.3" y="186.4">&lt; 0.1</text>
<text x="149.3" y="190.6">&lt; 0.1</text>
<text x="163.6" y="186.4">&lt; 2</text>
<text x="163.6" y="190.6">&lt; 2</text>
<text x="177.1" y="186.4">24</text>
<text x="177.1" y="190.6">27</text>
<text x="21.1" y="194.9">BZX55C39</text>
<text x="46.1" y="194.9">37</text>
<text x="59.2" y="194.9">41</text>
<text x="71.1" y="194.9">&lt; 90</text>
<text x="83.4" y="194.9">&lt; 500</text>
<text x="98.1" y="194.9">2.5</text>
<text x="110.4" y="194.9">0.04</text>
<text x="123.6" y="194.9">0.12</text>
<text x="137.4" y="194.9">0.5</text>
<text x="149.3" y="194.9">&lt; 0.1</text>
<text x="163.6" y="194.9">&lt; 5</text>
<text x="177.1" y="194.9">30</text>
<text x="21.1" y="199.1">BZX55C43</text>
<text x="21.1" y="203.3">BZX55C47</text>
<text x="46.1" y="199.1">40</text>
<text x="46.1" y="203.3">44</text>
<text x="59.2" y="199.1">46</text>
<text x="59.2" y="203.3">50</text>
<text x="70.3" y="203.3">&lt; 110</text>
<text x="71.1" y="199.1">&lt; 90</text>
<text x="83.4" y="199.1">&lt; 600</text>
<text x="83.4" y="203.3">&lt; 700</text>
<text x="98.1" y="199.1">2.5</text>
<text x="98.1" y="203.3">2.5</text>
<text x="110.4" y="199.1">0.04</text>
<text x="110.4" y="203.3">0.04</text>
<text x="123.6" y="199.1">0.12</text>
<text x="123.6" y="203.3">0.12</text>
<text x="137.4" y="199.1">0.5</text>
<text x="137.4" y="203.3">0.5</text>
<text x="149.3" y="199.1">&lt; 0.1</text>
<text x="149.3" y="203.3">&lt; 0.1</text>
<text x="163.6" y="199.1">&lt; 5</text>
<text x="163.6" y="203.3">&lt; 5</text>
<text x="177.1" y="199.1">33</text>
<text x="177.1" y="203.3">36</text>
<text x="21.1" y="207.6">BZX55C51</text>
<text x="46.1" y="207.6">48</text>
<text x="59.2" y="207.6">54</text>
<text x="70.3" y="207.6">&lt; 125</text>
<text x="83.4" y="207.6">&lt; 700</text>
<text x="98.1" y="207.6">2.5</text>
<text x="110.4" y="207.6">0.04</text>
<text x="123.6" y="207.6">0.12</text>
<text x="137.4" y="207.6">0.5</text>
<text x="149.3" y="207.6">&lt; 0.1</text>
<text x="162.8" y="207.6">&lt; 10</text>
<text x="177.1" y="207.6">39</text>
<text x="21.1" y="211.8">BZX55C56</text>
<text x="46.1" y="211.8">52</text>
<text x="59.2" y="211.8">60</text>
<text x="70.3" y="211.8">&lt; 135</text>
<text x="82.6" y="211.8">&lt; 1000</text>
<text x="98.1" y="211.8">2.5</text>
<text x="110.4" y="211.8">0.04</text>
<text x="123.6" y="211.8">0.12</text>
<text x="137.4" y="211.8">0.5</text>
<text x="149.3" y="211.8">&lt; 0.1</text>
<text x="162.8" y="211.8">&lt; 10</text>
<text x="177.1" y="211.8">43</text>
<text x="21.1" y="216">BZX55C62</text>
<text x="21.1" y="220.3">BZX55C68</text>
<text x="46.1" y="216">58</text>
<text x="46.1" y="220.3">64</text>
<text x="59.2" y="216">66</text>
<text x="59.2" y="220.3">72</text>
<text x="70.3" y="216">&lt; 150</text>
<text x="70.3" y="220.3">&lt; 200</text>
<text x="82.6" y="216">&lt; 1000</text>
<text x="82.6" y="220.3">&lt; 1000</text>
<text x="98.1" y="216">2.5</text>
<text x="98.1" y="220.3">2.5</text>
<text x="110.4" y="216">0.04</text>
<text x="110.4" y="220.3">0.04</text>
<text x="123.6" y="216">0.12</text>
<text x="123.6" y="220.3">0.12</text>
<text x="137.4" y="216">0.5</text>
<text x="137.4" y="220.3">0.5</text>
<text x="149.3" y="216">&lt; 0.1</text>
<text x="149.3" y="220.3">&lt; 0.1</text>
<text x="162.8" y="216">&lt; 10</text>
<text x="162.8" y="220.3">&lt; 10</text>
<text x="177.1" y="216">47</text>
<text x="177.1" y="220.3">51</text>
<text x="21.1" y="224.5">BZX55C75</text>
<text x="46.1" y="224.5">70</text>
<text x="59.2" y="224.5">79</text>
<text x="70.3" y="224.5">&lt; 250</text>
<text x="82.6" y="224.5">&lt; 1500</text>
<text x="98.1" y="224.5">2.5</text>
<text x="110.4" y="224.5">0.04</text>
<text x="123.6" y="224.5">0.12</text>
<text x="137.4" y="224.5">0.5</text>
<text x="149.3" y="224.5">&lt; 0.1</text>
<text x="162.8" y="224.5">&lt; 10</text>
<text x="177.1" y="224.5">56</text>
<text x="14.9" y="233.3">BZX55A... ± 1% of V</text>
<text x="17.7" y="229.8">Tighter tolerances available on request:</text>
<text x="46.7" y="233.3">, BZX55F... ± 3% of V</text>
<text x="14.9" y="265.6">www.vishay.com</text>
<text x="14.9" y="269.8">2</text>
<text x="152.7" y="265.6">Document Number 85604</text>
<text x="161.9" y="269.8">Rev. 2, 12-Juni-03</text>
</g>
<g font-size="2.2">
<text x="57.4" y="45.9">1)</text>
<text x="50.5" y="52">Z</text>
<text x="57.1" y="52">ZT</text>
<text x="71" y="52">zjT</text>
<text x="84.1" y="52">zjK</text>
<text x="99.1" y="52">ZT</text>
<text x="120.1" y="52">VZ</text>
<text x="138.3" y="52">ZK</text>
<text x="150.2" y="52">R</text>
<text x="163.4" y="52">R</text>
<text x="180.6" y="52">R</text>
<text x="72.7" y="56">ZT</text>
<text x="85.6" y="56">ZK</text>
<text x="149.8" y="56">amb</text>
<text x="162.9" y="56">amb</text>
<text x="14.9" y="228.7">1)</text>
<text x="40.9" y="234">Znom</text>
<text x="74" y="234">Znom</text>
</g>
</svg>
